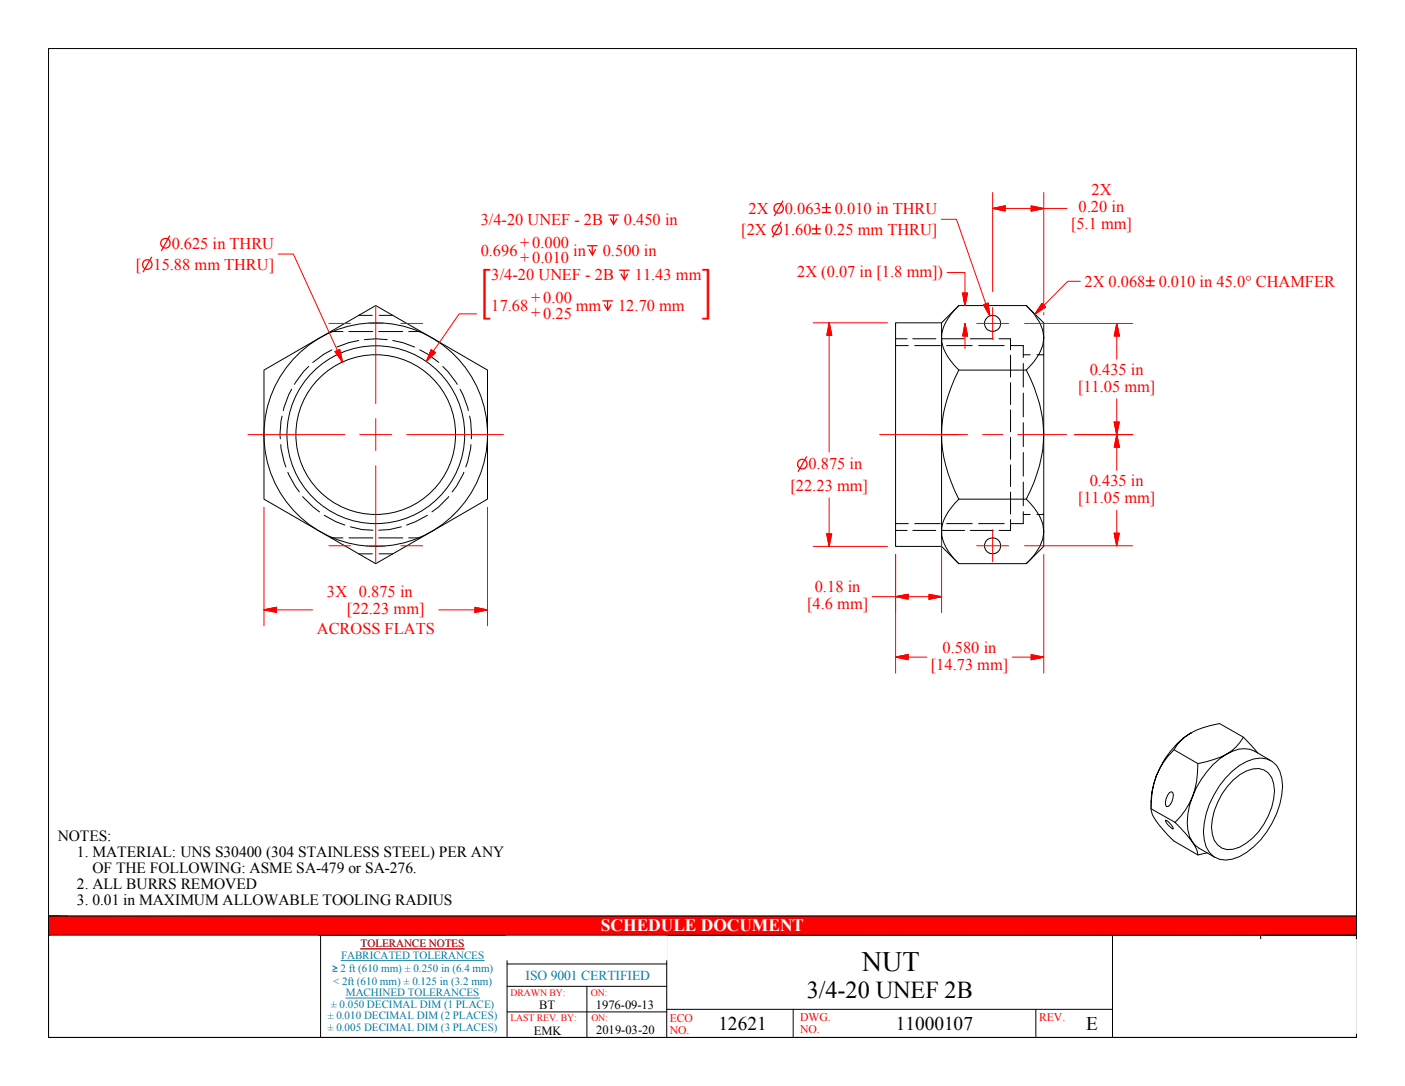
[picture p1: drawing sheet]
<svg xmlns="http://www.w3.org/2000/svg" width="279mm" height="216mm" viewBox="0 0 279 216" stroke-linecap="round" stroke-linejoin="round" font-family="sans-serif">
<g fill="none" stroke="#000" stroke-width=".2">
<path d="M52.5 73.6l22.2-12.9 11.2 6.4 11 6.5v25.6l-22.2 12.9-11.1-6.4-11.1-6.5zM58 77.4l-.6 1.1-1.1 3.1M61.4 72.9l-1.1 1-1.8 2.5M65.8 65.9h2.4M66 69.6l-1.6 .8-2.2 1.7M69.4 65.9h4.7M71.3 67.7l-1.9 .4-2.4 .9M71.3 62.7h2.7M72.5 67.5l2.2-.1 2.3 .1M74.7 70.5a15.9 15.9 0 0 0-13.9 23.4 15.9 15.9 0 0 0 27.2 1.3 15.9 15.9 0 0 0-11.6-24.6l-1.6-.1M74.7 68.7a17.7 17.7 0 0 0-15.5 26.1 17.7 17.7 0 0 0 30.3 1.4 17.7 17.7 0 0 0-13-27.4l-1.7-.1M75.3 65.9h4.8"/>
<path d="M75.4 62.7h2.7M78.1 67.7l2 .4 2.4 .9M81.3 65.9h2.4M83.5 69.6l1.5 .8 2.2 1.7M88.1 72.9l1 1 1.8 2.5M91.5 77.4l.6 1.1 1 3.1M178.1 68.7h2.5M178.1 67.4h2.3M181.5 67.4h4.6M181.9 68.7h5.1M187.2 64.2h-9.1v44.4h9.1M187.2 67.4h4.6"/>
<path d="M187.2 64.2v44.4M188.3 68.7h5M190.7 73.6a26.1 26.1 0 0 0-3 17.4 31.9 31.9 0 0 0 3 8.2M190.7 60.7a9.4 9.4 0 0 0-3.5 6.4 9.6 9.6 0 0 0 3.5 6.5M190.7 60.7h13.4l3.5 3.5v44.4l-3.5 3.5M190.7 60.7l-3.5 3.5M190.7 73.6h13.4M193 67.4h4.5M194.6 68.7h5.1M198.7 67.4h2.3v2.2M201 68.7h2.5v2.4M201 70.6v4.4"/>
<path d="M201 76.1v4.3M203.5 72.3v4.7M203.5 78.1v4.8M203.5 70.5h1.4M204.1 60.7a9.2 9.2 0 0 1 3.5 6.4 9.4 9.4 0 0 1-3.5 6.5 26.1 26.1 0 0 1 3 17.4 31.9 31.9 0 0 1-3 8.2M206.2 70.5h1.4M55.8 88.4l.7 3.4 .4 1M56.1 82.7l-.4 3.7 .1 .8M57.2 93.9l1.5 2.8 .8 1.1M60.2 98.7l2.1 2.1 1.2 1M89.2 98.7l-2 2.1-1.3 1M92.2 93.9l-1.4 2.8-.9 1.1"/>
<path d="M93.4 82.7l.2 1 .1 3.5M93.6 88.4l-.6 3.4-.4 1M190.7 99.2a9.6 9.6 0 0 0-3.5 6.5 9.4 9.4 0 0 0 3.5 6.4M190.7 99.2h13.4M201 81.5v4.4M201 87v4.3M201 92.4v4.3M201 97.8v4.4M203.5 84v4.8M203.5 90v4.7M203.5 95.8v4.7M204.1 99.2a9.4 9.4 0 0 1 3.5 6.5 9.2 9.2 0 0 1-3.5 6.4"/>
<path d="M64.5 102.4l2.3 1.3 1.8 .7M65.8 106.9h2.4M69.4 106.9h4.7M69.7 104.7l2.3 .6 2.2 .1M71.3 110.1h2.7M75.3 106.9h4.8M75.4 110.1h2.7M79.8 104.7l-2.4 .6-2.1 .1M81.3 106.9h2.4M85 102.4l-2.4 1.3-1.7 .7M178.1 104.1h2.5M178.1 105.5h2.3"/>
<path d="M181.5 105.5h4.6M181.9 104.1h5.1M187.2 105.5h4.6M187.2 108.6l3.5 3.5M188.3 104.1h5M190.7 112.1h13.4M193 105.5h4.5M194.6 104.1h5.1M201 103.3v2.2h-2.3M203.5 101.7v2.4h-2.5M203.5 102.3h1.4M206.2 102.3h1.4"/>
<path d="M232.6 157.6l.4-.2 .2 .2a2.76 2.76 0 0 1-.9 2.7l-.3 .1a2.41 2.41 0 0 1 .6-2.8zM233.5 149.1l4.7 2.7M236.7 145.8h.1M236.7 145.8a17.8 17.8 0 0 0-6.7 8.4 14.3 14.3 0 0 1 3.5-5.1 10.3 10.3 0 0 1 7.2-4.9l1.8-.4 4.8 2.8M237.2 158.4a12.1 12.1 0 0 0-.6 7.9l.6 1.1-1.4-1.7-2.1-2.2a15.3 15.3 0 0 0 3.5-5.1zM238.2 151.8a20.7 20.7 0 0 0 5.8-1.9 17 17 0 0 0-6.8 8.5 17.6 17.6 0 0 0 1-6.6zM245 153.3a8.9 8.9 0 0 1 5.7-2.6 4.2 4.2 0 0 1 4.2 4 15.3 15.3 0 0 1-3 10.7 13.6 13.6 0 0 1-6.9 5.4 4.3 4.3 0 0 1-5.5-3.8 15.4 15.4 0 0 1 2.9-10.7l1.3-1.6zM245.2 155.1a7.1 7.1 0 0 1 5.1-2.3 3.4 3.4 0 0 1 3 3 12.5 12.5 0 0 1-3 9.5 9.8 9.8 0 0 1-5.1 3.5 3.3 3.3 0 0 1-4.1-2.9 12.5 12.5 0 0 1 3-9.5zM250.1 149.7l-2.8-3.1a8.9 8.9 0 0 1-3.3 3.3 5.6 5.6 0 0 1 5.5-.5l3.2 1.8M231.8 163.1l.9 .6 .6 1.1a2.69 2.69 0 0 1-1.5-1.7zM233.7 163.5l-4.8-2.7a15.4 15.4 0 0 1 1.1-6.6 16.1 16.1 0 0 0-1 7.1 12.6 12.6 0 0 0 3.3 4.8l1.2 1.1 4.7 2.8M240.1 169.5l-1.9 .5a4.6 4.6 0 0 0-1-2.6l1.2 1.2 3.2 1.9"/>
<circle cx="197.4" cy="64.3" r="1.61"/>
<circle cx="74.7" cy="86.4" r="22.2"/>
<circle cx="197.4" cy="108.5" r="1.6"/>
</g>
<path d="M9.7 182.1l260 3.8h-260z" fill="#f00"/>
<path d="M9.7 182.1l260 3.8h-260z" fill="none" stroke="#f00" stroke-width=".2"/>
<path d="M9.7 182.1h260v3.8z" fill="#f00"/>
<path d="M9.7 182.1h260v3.8z" fill="none" stroke="#f00" stroke-width=".2"/>
<g fill="none" stroke="#000" stroke-width=".2">
<path d="M9.7 9.7h260v196.5h-260zM9.7 185.9v-3.8h260v7.9h-19v-4.1h19M63.8 185.9h37M100.8 196.1h31.8M100.8 191.6h31.8M116.7 196.1v10.1M132.6 185.9h88.6M63.8 206.2v-20.3h-54.1v20.3h260v-20.3h-48.5v20.3M100.8 206.2v-20.3h31.8v20.3M100.8 201.2h31.8M132.6 200.7h88.6M157.7 200.7v5.5"/>
<path d="M206 200.7v5.5"/>
</g>
<path d="M67.8 191h28.5M71.8 188.6h20.5" fill="none" stroke="#007ca5" stroke-width=".2"/>
<g fill="#007ca5">
<path d="M80.5 192.5h.5l.1-.5v.5h.6l-.6 .1v.5l.6 .1h-1.2l.5-.1v-.5z"/>
<path d="M80.2 195h.6l.1-.5v.5h.5l-.5 .1v.5l.5 .1h-1.2l.6-.1v-.5z"/>
<path d="M66.1 191.9v.3l.7 .2-.7 .3v.3l1-.5v-.1zM66.1 193v.2h1v-.2z"/>
</g>
<path d="M68.8 198.4h26.5" fill="none" stroke="#007ca5" stroke-width=".2"/>
<g fill="#007ca5">
<path d="M65.8 199.6h.5l.1-.5v.5h.6l-.6 .1v.5h.6h-1.2h.5v-.5z"/>
<path d="M65.2 201.9h.5l.1-.6v.6h.5l-.5 .1v.4l.5 .1h-1.1l.5-.1v-.4z"/>
<path d="M65.2 204.2h.5l.1-.6v.6h.5l-.5 .1v.4l.5 .1h-1.1l.5-.1v-.4z"/>
</g>
<path d="M35.1 189.7h13.2M23.4 202.3h13.2M27 204.3h13.2" fill="none" stroke="#007ca5" stroke-width=".2"/>
<path d="M35.1 189.7h13.2M71.7 188.6h20.6M23.4 202.3h13.2M27 204.3h13.2" fill="none" stroke="#f00" stroke-width=".2"/>
<g fill="#f00">
<path d="M121 42.6h2.1v.3h-1v1.3l.5-.9 .2 .2-.8 1.4-.8-1.4 .3-.2 .4 .8v-1.2h-.9z"/>
<path d="M116.8 48.7h2v.3h-.9v1.3l.5-.9 .2 .2-.8 1.4-.8-1.4 .2-.2 .4 .8v-1.2h-.8z"/>
<path d="M123.1 53.6h2.1v.2h-1v1.4l.6-.8 .2 .1-.8 1.3-.8-1.3 .2-.1 .4 .7v-1.3h-.9z"/>
<path d="M119.8 59.7h2.1v.2h-1v1.4l.5-.8 .3 .1-.8 1.3-.8-1.3 .2-.1 .4 .7v-1.3h-.9z"/>
</g>
<path d="M86.2 69.8l-1.4 2" fill="none" stroke="#f00" stroke-width=".2"/>
<path d="M85.8 69.5l-1 2.4z" fill="#f00"/>
<path d="M85.8 69.5l-1 2.3z" fill="none" stroke="#f00" stroke-width=".2"/>
<path d="M85.8 69.5l.8 .6-1.8 1.8z" fill="#f00"/>
<path d="M85.8 69.5l.8 .6-1.8 1.7zM94.8 62.4h-3.5l-5.1 7.4" fill="none" stroke="#f00" stroke-width=".2"/>
<g fill="#f00">
<path d="M32.1 47.6a1.1 1.1 0 0 0 .2 1.6l-.3 .6 .2 .2 .3-.6a1.11 1.11 0 0 0 1.3-.6 1.11 1.11 0 0 0-.2-1.3l.3-.6-.2-.1-.3 .5h-.8zM33.4 47.7a.84 .84 0 0 1 .2 1.1 .84 .84 0 0 1-1 .3zM32.3 47.8l.9-.3-.8 1.5-.3-.7z"/>
<path d="M28.5 51.8a1.14 1.14 0 0 0 .2 1.7l-.4 .6 .2 .1 .4-.6a1.08 1.08 0 0 0 1.3-.5 1.08 1.08 0 0 0-.3-1.4l.4-.6-.2-.1-.4 .6-.7-.1zM29.8 51.9a.84 .84 0 0 1 .2 1.1 .84 .84 0 0 1-1 .4zM28.7 52l.4-.2h.5l-.8 1.5-.3-.7z"/>
</g>
<path d="M67.1 69.7l1 2.3" fill="none" stroke="#f00" stroke-width=".2"/>
<path d="M66.6 69.9l1.5 2.1z" fill="#f00"/>
<path d="M66.6 69.9l1.5 2.1z" fill="none" stroke="#f00" stroke-width=".2"/>
<path d="M66.6 69.9l1-.4 .5 2.5z" fill="#f00"/>
<path d="M55.3 50.5h3l8.8 19.2M66.6 69.9l1-.4 .5 2.5zM74.7 61v19.2M49.3 86.4h19.3M71.5 86.4h6.4M74.7 83.2v6.4M74.7 92.6v19.2M80.9 86.4h19.2M52.5 121.2h2.5" fill="none" stroke="#f00" stroke-width=".2"/>
<path d="M52.5 121.2l2.5-.5z" fill="#f00"/>
<path d="M52.5 121.2l2.5-.5z" fill="none" stroke="#f00" stroke-width=".2"/>
<path d="M52.5 121.2l2.5-.5v1.1z" fill="#f00"/>
<path d="M52.5 121.2l2.5-.5v1.1zM94.4 121.2h2.5" fill="none" stroke="#f00" stroke-width=".2"/>
<path d="M94.4 121.8l2.5-.6z" fill="#f00"/>
<path d="M94.4 121.8l2.5-.6z" fill="none" stroke="#f00" stroke-width=".2"/>
<path d="M94.4 120.7l2.5 .5-2.5 .6z" fill="#f00"/>
<path d="M207.6 60.7l-1.8 1.7M52.5 100.8v23.6M96.9 100.8v23.6M55 121.2h7.2M87.2 121.2h7.2M94.4 120.7l2.5 .5-2.5 .6z" fill="none" stroke="#f00" stroke-width=".2"/>
<path d="M207.2 60.3l-1.4 2.1z" fill="#f00"/>
<path d="M207.2 60.3l-1.4 2.1z" fill="none" stroke="#f00" stroke-width=".2"/>
<path d="M207.2 60.3l.7 .7-2.1 1.4z" fill="#f00"/>
<path d="M214.8 55.9h-2.5l-4.7 4.8M207.2 60.3l.7 .7-2.1 1.4z" fill="none" stroke="#f00" stroke-width=".2"/>
<g fill="#f00">
<path d="M228.6 54.9v1.8h.3v-1.8zM227.8 55.7v.3h1.8v-.3zM227.8 56.7v.2h1.8v-.2z"/>
<path d="M247.8 55.3a.5 .5 0 0 0 1 0 .5 .5 0 0 0-1 0zM247.9 55.3a.37 .37 0 0 1 .7 0 .37 .37 0 0 1-.7 0z"/>
</g>
<path d="M178.1 130.6h2.5" fill="none" stroke="#f00" stroke-width=".2"/>
<path d="M178.1 130.6l2.5-.5z" fill="#f00"/>
<path d="M178.1 130.6l2.5-.5z" fill="none" stroke="#f00" stroke-width=".2"/>
<path d="M178.1 130.6l2.5-.5v1z" fill="#f00"/>
<path d="M178.1 130.6l2.5-.5v1zM205.1 130.6h2.5" fill="none" stroke="#f00" stroke-width=".2"/>
<path d="M205.1 131.1l2.5-.5z" fill="#f00"/>
<path d="M205.1 131.1l2.5-.5z" fill="none" stroke="#f00" stroke-width=".2"/>
<path d="M205.1 130.1l2.5 .5-2.5 .5z" fill="#f00"/>
<path d="M174.9 86.4h15.5M178.1 110.2v23.6M207.6 110.2v23.6M180.6 130.6h3.7M201.3 130.6h3.8M205.1 130.1l2.5 .5-2.5 .5z" fill="none" stroke="#f00" stroke-width=".2"/>
<path d="M158.8 91.5a1.1 1.1 0 0 0 .1 1.6l-.3 .6 .2 .2 .3-.6a1.08 1.08 0 0 0 1.4-.5 1.08 1.08 0 0 0-.3-1.4l.3-.6-.2-.1-.3 .6-.8-.1zM160.1 91.6a.84 .84 0 0 1 .2 1.1 .84 .84 0 0 1-1 .3zM159 91.7l.3-.2h.6l-.9 1.4-.2-.6z" fill="#f00"/>
<path d="M164.9 64.2v2.5" fill="none" stroke="#f00" stroke-width=".2"/>
<path d="M164.9 64.2l.5 2.5z" fill="#f00"/>
<path d="M164.9 64.2l.5 2.5z" fill="none" stroke="#f00" stroke-width=".2"/>
<path d="M164.9 64.2l.5 2.5h-1z" fill="#f00"/>
<path d="M164.9 64.2l.5 2.5h-1zM164.9 106.1v2.5" fill="none" stroke="#f00" stroke-width=".2"/>
<path d="M164.4 106.1l.5 2.5z" fill="#f00"/>
<path d="M164.4 106.1l.5 2.5z" fill="none" stroke="#f00" stroke-width=".2"/>
<path d="M164.4 106.1h1l-.5 2.5z" fill="#f00"/>
<g fill="none" stroke="#f00" stroke-width=".2">
<path d="M205.1 41.4h2.5M161.7 64.2h14.8M164.9 66.7v23.2M194.2 64.3h6.4M197.4 61.1v6.4M164.9 99v7.1M187.5 86.4h4.9M195.4 86.4h4M202.4 86.4h9.7M161.7 108.6h14.8M164.4 106.1h1l-.5 2.5zM194.2 108.5h6.4"/>
<path d="M197.4 105.3v6.4"/>
</g>
<path d="M205.1 42l2.5-.6z" fill="#f00"/>
<path d="M205.1 42l2.5-.6z" fill="none" stroke="#f00" stroke-width=".2"/>
<path d="M205.1 40.9l2.5 .5-2.5 .6z" fill="#f00"/>
<path d="M197.4 41.4h2.5M205.1 40.9l2.5 .5-2.5 .6z" fill="none" stroke="#f00" stroke-width=".2"/>
<path d="M197.4 41.4l2.5-.5z" fill="#f00"/>
<path d="M197.4 41.4l2.5-.5z" fill="none" stroke="#f00" stroke-width=".2"/>
<path d="M197.4 41.4l2.5-.5v1.1z" fill="#f00"/>
<path d="M197.4 38.3v19.7M207.6 38.3v22.5M197.4 41.4l2.5-.5v1.1zM199.9 41.4h5.2M207.6 41.4h4.6M191.9 64.3v2.5M207.6 62.1v.5" fill="none" stroke="#f00" stroke-width=".2"/>
<path d="M191.9 64.3l.5 2.5z" fill="#f00"/>
<path d="M191.9 64.3l.5 2.5z" fill="none" stroke="#f00" stroke-width=".2"/>
<path d="M191.9 64.3l.5 2.5h-1z" fill="#f00"/>
<path d="M191.9 58.3v2.4M191.9 64.3l.5 2.5h-1z" fill="none" stroke="#f00" stroke-width=".2"/>
<path d="M191.4 58.3l.5 2.4z" fill="#f00"/>
<path d="M191.4 58.3l.5 2.4z" fill="none" stroke="#f00" stroke-width=".2"/>
<path d="M191.4 58.3h1l-.5 2.4z" fill="#f00"/>
<path d="M188.3 54.2h3.6v4.1M191.4 58.3h1l-.5 2.4zM191.9 66.8v2.5" fill="none" stroke="#f00" stroke-width=".2"/>
<g fill="#f00">
<path d="M154.1 40.6a1.1 1.1 0 0 0 .1 1.7l-.3 .6 .2 .1 .3-.6a1.08 1.08 0 0 0 1.4-.4 1.08 1.08 0 0 0-.3-1.4l.3-.6-.2-.2-.3 .6h-.8zM155.4 40.8a.84 .84 0 0 1 .2 1 .84 .84 0 0 1-1 .4zM154.3 40.9l.3-.3h.6l-.9 1.5-.2-.7z"/>
<path d="M164.2 40.3v1.9h.3v-1.9zM163.4 41.1v.3h1.8v-.3zM163.4 42.1v.3h1.8v-.3z"/>
<path d="M153.7 44.9a1.14 1.14 0 0 0 .1 1.7l-.3 .5 .3 .1 .3-.5a1.1 1.1 0 0 0 1.3-.5 1.1 1.1 0 0 0-.3-1.4l.3-.6-.2-.1-.3 .6-.7-.1zM155 45a.88 .88 0 0 1 .2 1.1 .88 .88 0 0 1-1 .4zM153.9 45.1l.4-.2h.5l-.8 1.4-.3-.6z"/>
<path d="M162.2 44.6v1.8h.3v-1.8zM161.5 45.4v.2h1.7v-.2zM161.5 46.4v.2h1.7v-.2z"/>
</g>
<path d="M196 60.4l.8 2.4" fill="none" stroke="#f00" stroke-width=".2"/>
<path d="M195.6 60.6l1.2 2.2z" fill="#f00"/>
<path d="M195.6 60.6l1.2 2.2z" fill="none" stroke="#f00" stroke-width=".2"/>
<path d="M195.6 60.6l.9-.3 .3 2.5z" fill="#f00"/>
<path d="M187.2 43.6h3l5.8 16.8M195.6 60.6l.9-.4 .3 2.6zM222.1 83.9v2.5" fill="none" stroke="#f00" stroke-width=".2"/>
<path d="M221.6 83.9l.5 2.5z" fill="#f00"/>
<path d="M221.6 83.9l.5 2.5z" fill="none" stroke="#f00" stroke-width=".2"/>
<path d="M221.6 83.9h1l-.5 2.5z" fill="#f00"/>
<path d="M222.1 64.3v2.5M221.6 83.9h1l-.5 2.5z" fill="none" stroke="#f00" stroke-width=".2"/>
<path d="M222.1 64.3l.5 2.5z" fill="#f00"/>
<path d="M222.1 64.3l.5 2.5z" fill="none" stroke="#f00" stroke-width=".2"/>
<path d="M222.1 64.3l.5 2.5h-1z" fill="#f00"/>
<path d="M203.8 64.3h21.5M222.1 64.3l.5 2.5h-1zM222.1 66.8v4.6M222.1 79.3v4.6M213.7 86.4h11.6M222.1 86.4v2.5" fill="none" stroke="#f00" stroke-width=".2"/>
<path d="M222.1 86.4l.5 2.5z" fill="#f00"/>
<path d="M222.1 86.4l.5 2.5z" fill="none" stroke="#f00" stroke-width=".2"/>
<path d="M222.1 86.4l.5 2.5h-1z" fill="#f00"/>
<path d="M222.1 86.4l.5 2.5h-1zM222.1 106v2.5" fill="none" stroke="#f00" stroke-width=".2"/>
<path d="M221.6 106l.5 2.5z" fill="#f00"/>
<path d="M221.6 106l.5 2.5z" fill="none" stroke="#f00" stroke-width=".2"/>
<path d="M221.6 106h1l-.5 2.5z" fill="#f00"/>
<path d="M65.4 64.3h4.3M72.7 64.3h4M79.7 64.3h4.4M213.7 86.4h11.6M222.1 88.9v4.6M65.4 108.5h4.3M72.7 108.5h4M79.7 108.5h4.4M178.1 118.6h2.5M203.8 108.5h21.5M221.6 106h1l-.5 2.5zM222.1 101.4v4.6" fill="none" stroke="#f00" stroke-width=".2"/>
<path d="M178.1 118.6l2.5-.4z" fill="#f00"/>
<path d="M178.1 118.6l2.5-.4z" fill="none" stroke="#f00" stroke-width=".2"/>
<path d="M178.1 118.6l2.5-.4v.9z" fill="#f00"/>
<path d="M178.1 118.6l2.5-.4v.9zM184.7 118.6h2.5" fill="none" stroke="#f00" stroke-width=".2"/>
<path d="M184.7 119.1l2.5-.5z" fill="#f00"/>
<path d="M184.7 119.1l2.5-.5z" fill="none" stroke="#f00" stroke-width=".2"/>
<path d="M184.7 118.2l2.5 .4-2.5 .5z" fill="#f00"/>
<path d="M173.4 118.6h4.7M178.1 110.2v11.6M180.6 118.6h4.1M184.7 118.2l2.5 .4-2.5 .5zM187.2 107.2v14.6" fill="none" stroke="#f00" stroke-width=".2"/>
<g fill="#fff">
<path d="M10 186.1h53.2v19.3h-53.2z"/>
<path d="M9.9 186h53.4v19.5h-53.4l.2-.3h52.9v-18.8h-52.8v19h-.1v-.2v.2h-.2z"/>
<path d="M100.7 186.1h31.9v4.7h-31.9z"/>
<path d="M100.5 186h32.3v4.9h-32.3l.2-.3h31.7v-4.2h-31.5v4.4h-.2v-.2v.2h-.2z"/>
<path d="M221.7 186.9h48v18.5h-48z"/>
<path d="M221.5 186.7h48.3v18.8h-48.3l.2-.3h47.8v-18.1h-47.6v18.3h-.2v-.2v.2h-.2z"/>
</g>
<g font-size="11.3" fill="#f00">
<text x="95.6" y="61.3">[</text>
<text x="139.5" y="61.3">]</text>
</g>
<text font-size="5.6" x="171.4" y="193">NUT</text>
<text font-size="4.8" x="160.4" y="198.5">3/4-20 UNEF 2B</text>
<g font-size="3.9">
<text x="142.9" y="204.9">12621</text>
<text x="178.1" y="204.9">11000107</text>
<text x="216" y="204.8">E</text>
</g>
<text font-size="3.5" fill="#fff" x="119.5" y="185.2">SCHEDULE DOCUMENT</text>
<g font-size="3.3" fill="#f00">
<text x="217" y="38.9">2X</text>
<text x="95.6" y="44.7">3/4-20 UNEF - 2B</text>
<text x="124.1" y="44.7">0.450 in</text>
<text x="147.4" y="46.7">[2X</text>
<text x="148.8" y="42.5">2X</text>
<text x="155.7" y="46.7">1.60</text>
<text x="156.1" y="42.5">0.063</text>
<text x="164" y="46.7">0.25 mm THRU]</text>
<text x="166" y="42.5">0.010 in THRU</text>
<text x="213" y="45.6">[5.1 mm]</text>
<text x="214.5" y="42.2">0.20 in</text>
<text x="27" y="53.6">[</text>
<text x="30.5" y="53.6">15.88 mm THRU]</text>
<text x="34.2" y="49.4">0.625 in THRU</text>
<text x="95.6" y="50.8">0.696</text>
<text x="103.5" y="52.2">+0.010</text>
<text x="103.5" y="49.3">+0.000</text>
<text x="114" y="50.8">in</text>
<text x="119.9" y="50.8">0.500 in</text>
<text x="97.7" y="55.7">3/4-20 UNEF - 2B</text>
<text x="126.2" y="55.7">11.43 mm</text>
<text x="158.5" y="55">2X (0.07 in [1.8 mm])</text>
<text x="215.6" y="57">2X 0.068</text>
<text x="230.4" y="57">0.010 in 45.0 CHAMFER</text>
<text x="97.7" y="61.8">17.68</text>
<text x="105.6" y="63.2">+0.25</text>
<text x="105.6" y="60.3">+0.00</text>
<text x="114.5" y="61.8">mm</text>
<text x="122.9" y="61.8">12.70 mm</text>
<text x="214.4" y="77.9">[11.05 mm]</text>
<text x="216.7" y="74.5">0.435 in</text>
<text x="160.8" y="93.3">0.875 in</text>
<text x="157.2" y="97.5">[22.23 mm]</text>
<text x="214.4" y="99.9">[11.05 mm]</text>
<text x="216.7" y="96.6">0.435 in</text>
<text x="65" y="118.7">3X</text>
<text x="71.4" y="118.7">0.875 in</text>
<text x="162.1" y="117.7">0.18 in</text>
<text x="69" y="122">[22.23 mm]</text>
<text x="160.5" y="121.1">[4.6 mm]</text>
<text x="63" y="126">ACROSS FLATS</text>
<text x="187.5" y="129.8">0.580 in</text>
<text x="185.1" y="133.1">[14.73 mm]</text>
</g>
<g font-size="3.1">
<text x="11.5" y="167.2">NOTES:</text>
<text x="15.3" y="170.4">1. MATERIAL: UNS S30400 (304 STAINLESS STEEL) PER ANY</text>
<text x="18.4" y="173.6">OF THE FOLLOWING: ASME SA-479 or SA-276.</text>
<text x="15.3" y="176.8">2. ALL BURRS REMOVED</text>
<text x="15.3" y="180">3. 0.01 in MAXIMUM ALLOWABLE TOOLING RADIUS</text>
</g>
<text font-size="2.7" fill="#007ca5" x="104.5" y="194.8">ISO 9001 CERTIFIED</text>
<g font-size="2.5">
<text x="107.2" y="200.5">BT</text>
<text x="118.5" y="200.5">1976-09-13</text>
<text x="106.1" y="205.7">EMK</text>
<text x="118.5" y="205.7">2019-03-20</text>
</g>
<g font-size="2.3" fill="#f00">
<text x="133.2" y="203.2">ECO</text>
<text x="159.1" y="203">DWG.</text>
<text x="206.7" y="202.9">REV.</text>
<text x="133.2" y="205.7">NO.</text>
<text x="159.1" y="205.4">NO.</text>
</g>
<g font-size="2.2" fill="#007ca5">
<text x="67.8" y="190.6">FABRICATED TOLERANCES</text>
<text x="66.3" y="195.8">&lt; 2ft (610 mm)</text>
<text x="67.7" y="193.3">2 ft (610 mm)</text>
<text x="82" y="195.8">0.125 in (3.2 mm)</text>
<text x="82.2" y="193.3">0.250 in (6.4 mm)</text>
<text x="66.9" y="202.7">0.010 DECIMAL DIM (2 PLACES)</text>
<text x="67.5" y="200.4">0.050 DECIMAL DIM (1 PLACE)</text>
<text x="68.8" y="198.1">MACHINED TOLERANCES</text>
<text x="66.9" y="204.9">0.005 DECIMAL DIM (3 PLACES)</text>
</g>
<text font-size="2.2" fill="#f00" x="71.7" y="188.3">TOLERANCE NOTES</text>
<g font-size="1.9" fill="#f00">
<text x="101.5" y="198">DRAWN BY:</text>
<text x="117.5" y="198">ON:</text>
<text x="101.5" y="203">LAST REV. BY:</text>
<text x="117.6" y="203">ON:</text>
</g>
</svg>
